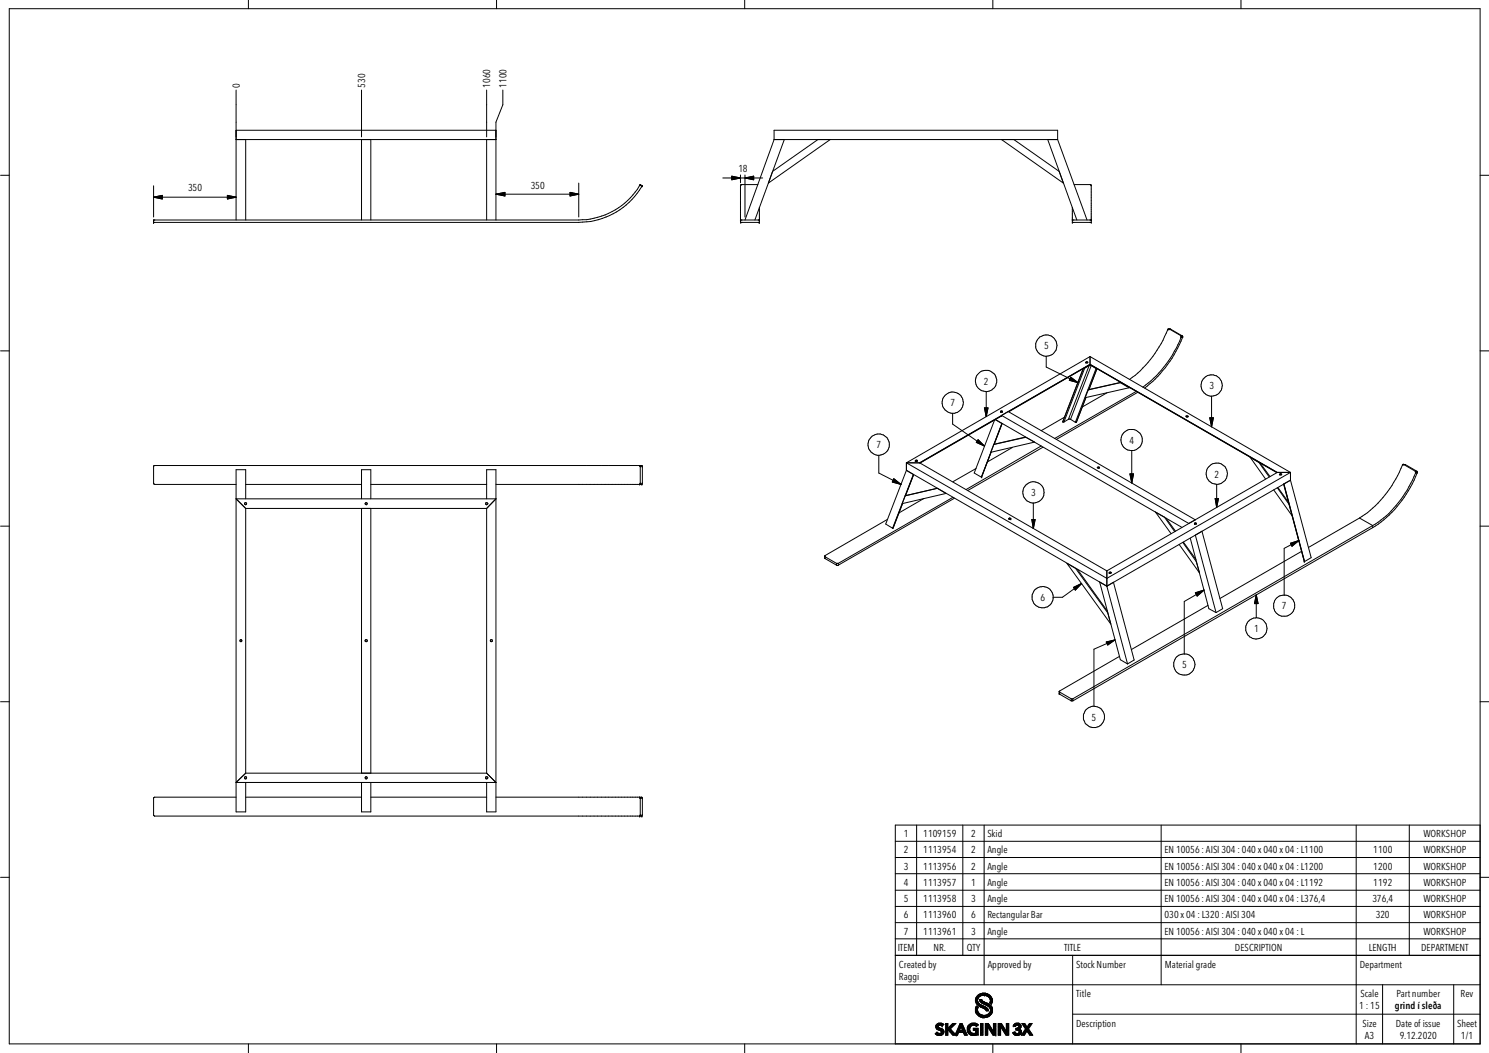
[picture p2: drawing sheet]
<svg xmlns="http://www.w3.org/2000/svg" width="420mm" height="297mm" viewBox="0 0 420 297" stroke-linecap="round" stroke-linejoin="round" font-family="sans-serif">
<g fill="none" stroke="#000" stroke-width=".28">
<path d="M70.1 0v2.5M140.1 0v2.5M210.1 0v2.5M280.2 0v2.5M350.2 0v2.5M2.6 2.5h415v292h-415zM66.6 39.4h73.3M66.6 36.7h73.3M66.6 25.4v36.7M69.3 39.4v22.7M102 25.4v13.2M102 39.4v22.7"/>
<path d="M104.6 39.4v22.7M137.3 25.4v13.2M137.3 39.4v22.7M141.9 25.4v4.1l-2 5v27.6M218.4 39.4h80M218.4 39.4v-2.7h80v2.7M218.4 39.4l-8.2 22.7M221.3 39.4l-8.3 22.7M230.8 39.4l-12.8 8.9-1.2 3.3 17.5-12.2M282.6 39.4l17.4 12.2-1.1-3.3-12.8-8.9M295.6 39.4l8.3 22.7M298.4 39.4l8.3 22.7"/>
<path d="M.2 49.4h2.4M43.3 55.6l2.5-.5v1zM43.3 52.4v8.8M43.3 55.6h23.3M64.2 55.1l2.4 .5-2.4 .5zM139.9 54.8l2.6-.5v1zM139.9 54.8h23.4M160.9 54.3l2.4 .5-2.4 .5zM163.3 51.6v9.6M180.6 52.2h.1M180.7 52.1h.1M180.7 52.1a20.2 20.2 0 0 1-17.4 10h-120"/>
<path d="M180.7 52.1l.5 .3M181.2 52.4h.1M181.2 52.4a20.5 20.5 0 0 1-17.9 10.3h-120M204 50.2h11.2M206.5 49.7l2.4 .5-2.4 .5zM208.9 49.4v2.2M210.2 50.2l2.5-.5v1zM210.2 49.4v11.8M213.9 52.1l-4.9 .1-.1 10.5h5.4M214.3 58.5v4.2M302.6 58.5v4.2M303.1 52.1h4.7l.1 .1v10.5"/>
<path d="M307.8 52.2h.1M417.6 49.4h2.6M43.3 62.1h.1M43.3 62.7h.1M43.3 62.1v.6M208.9 62h.1M208.9 62.1h5.4M209 62.1h.1M209 62.7h.1M214.2 62.1h.1M214.2 62.7h.1M214.3 62.1h.1"/>
<path d="M214.3 62.7h.1M302.6 62.1h.1M302.6 62.7h.1M302.6 62.1h5.3M302.6 62.7h5.3M307.9 62.1h.1M307.9 62.7h.1M307.9 62h.1M.2 99h2.4M329.5 93h.1M329.5 93a31.5 31.5 0 0 1-10.7 14M329.8 92.8h.1"/>
<path d="M330.4 92.9l-.5-.1 3.3 1.9M330.4 92.9l-.8-.1-.1 .2M330.4 92.9l3.2 1.8M333.2 94.7h.1M333.2 94.7h.4M333.2 94.7v.5M333.2 95.2h.5M333.2 95.2a31 31 0 0 1-10.7 14M333.3 95h.1M333.6 94.7h.1M333.6 94.7l.1 .5M333.7 95.2a33.9 33.9 0 0 1-10.7 14.3"/>
<path d="M417.6 99h2.6M268.8 116.6v3l9 6.2M277.8 115.1h1l-.5 2.4zM278.3 110.5v7M280.7 118.4l-5.8 15 2 1.2M280.8 118.4l1.9 1.1-5.8 15.1M280.9 118.3l52.6 30.5M282.4 116.1h.1M282.4 116.2h.5M282.4 116h.5v.2h-.5zM282.6 117.3l-23 13.3M282.6 117.2l1.9-1.1 52.8 30.5-1.9 1.1z"/>
<path d="M282.6 117.2l-.1 .1M282.8 119.5l-2.3 5.9M295.2 100.5v3l9 4.4M299.9 119h.3M300.4 117.7l-6.6 3.8M301.5 118.3h.6M301.5 118.3l-1.3 .7M302.1 118.3l1.3 .8M302.2 106.4l2 1.5-2.5-.6zM303.4 119.1h.3M305.6 104l-5.7 15M305.7 104l-5.8 15"/>
<path d="M305.8 103.9h.3M306.1 103.9l-5.9 15.1M306.3 102.3l.3-.3 .4 .2-.2 .2zM306.4 102.4h.5M306.4 112.2l-2.7 6.9zM307.2 109.9l-.1 .1M307.3 103.1l-1.2 .8M307.3 103.1h.6M307.3 103.1l-5.8 15.2M307.6 102.8h.1M307.6 102.9h.1M307.6 100.6v2.3"/>
<path d="M307.6 102.8l-23 13.3M307.6 102.8l-48.1 27.8M307.6 100.6l-51.8 30M307.6 102.9l-23 13.3M307.6 102.8l52.8 30.5M307.6 100.6l56.5 32.7M307.6 102.9l52.7 30.4M307.9 103.1l1.4 .9M307.9 103.1l-5.8 15.2M309.3 104h.2l-2.3 6M309.3 104l-5.9 15.1M309.5 104.1l-2.3 5.8"/>
<path d="M312.3 110.8l-6.9 4M316.1 107.9l-8.9 2M316.1 107.9l2.5 1.5M316.1 107.9l-9 2.1M318.6 109.4l-12.4 2.8 .9-2.2M318.7 109.3l-.1 .1M320.6 110.4l-23 13.3M321 110.7l-22.9 13.3M334.8 117.6l-.1-.3h.2l.4 .1-.1 .2M334.8 117.6h.4M341.4 117.9h1l-.5 2.5zM341.9 111.8v8.6"/>
<path d="M69.3 136.7h32.7M104.6 136.7h32.7M180.5 131.3h.1M180.5 136.6h.1M180.5 136.6l-.1 .1M180.6 131.3l.1 .2M180.7 131.5h.1M180.7 131.5v5l-.2 .1M181.1 131.3h.1M181.1 136.6h.1M181.1 136.6l.2-.4-.1-4.9-137.9 .1v5.1l.4 .2h22.9M181.1 136.6l-41.2 .1"/>
<path d="M181.2 131.5h.1M181.2 136.5h.1M248 128.4v5l6.2 3.3M252.2 135l2 1.7-2.4-.7zM255.4 139.9l9.1-2.1 2.4 1.4-12.3 2.9zM255.8 130.6h3.7M255.8 130.6v2.1M255.8 130.6l56.5 32.6 51.8-29.9M255.8 132.7l56.5 32.7M255.8 132.7l1.9 1.2-5.8 15.1M255.8 132.7l-5.9 15.1 2 1.2M257.8 133.9l-2.3 5.9 2.3-5.9"/>
<path d="M258.2 130l.3-.2 .4 .2-.2 .1zM258.3 130.1h.5M259.5 130.6l52.8 30.4M264.4 137.8l-9 2.1M275.4 132.2l-6.5 3.7M276 124l1.8 1.8-2.3-1zM276.9 134.5h.1M276.9 134.5v.1M277 134.5h.1M279.6 127.6l-2.7 6.9M280.4 125.4l9.1-2 2.4 1.3-12.3 2.9zM285.7 126.2l-7.1 4.1"/>
<path d="M289.4 123.3l-9 2.1M293.8 125.8l-21.2 12.3M294.3 126.2l-21.2 12.1M309.7 132h.5M309.8 131.7l.5 .2-.4 .2-.3-.2zM318.8 133.7h1.1l-.5 2.5zM319.4 127.1v9.1M343.3 136.7v6.4M352.8 129l4.3 6.1M352.8 129l2.4 1.5M352.8 129h.1M355.2 130.5l2.9 4"/>
<path d="M355.2 130.5h.1M355.6 130.6l2.8 3.9M359.4 138.2l5.2 7.3M360.4 133.3h3.7M360.4 133.3l-48.1 27.7M360.4 137.6l3.3 4.6M360.6 137.5l2.9 4.1M361.1 133.9h.5M361.1 133.9h.4M361.1 133.9l.2-.3 .4 .2-.2 .1M361.3 133.9h.2M362.2 136.6l5.8 21.7"/>
<path d="M362.3 136.6l5.7 21.7M364.1 133.3v2.2M364.1 135.5l-51.8 29.9M364.1 135.5l-1.8 1 5.8 21.9M364.1 135.5l5.9 21.8-1.9 1.1M396 131h.1M396 131l.4 .1M396.1 131.1l-.2-.1a33.8 33.8 0 0 1-10 13.6l-2.3 1.5M396.1 131.1h.5l3.2 1.8M396.1 131.1l3.3 1.8M399.4 132.9h.1M399.4 132.9h.4"/>
<path d="M399.4 132.9v.5M399.4 133.4h.5M399.4 133.4a31.9 31.9 0 0 1-11.3 14.4l-.8 .5M399.8 132.9h.1M399.8 132.9l.1 .3M399.9 133.2h.1M399.9 133.2v.2M399.9 133.4a31.9 31.9 0 0 1-12.6 15.4M.2 148.4h2.4M69.2 141.8l.4 .2-.3 .4-.3-.2zM69.3 140.7v-8.2h-2.7v96.5h2.7v-8.3M69.3 143.4v74.7"/>
<path d="M69.3 143.4l-2.7-2.7h73.3l-2.6 2.7M69.3 143.4h68M102 140.7v-8.2h2.6v8.2M102 143.4v74.7M103.2 141.8l.4 .2-.2 .4-.4-.2zM104.6 143.4v74.7M137.1 141.8l.6 .2-.4 .4-.2-.2zM137.3 140.7v-8.2h2.6v96.5h-2.6v-8.3M137.3 143.4v74.7M232.7 156.8h.1M232.7 157l.1 .1M232.7 156.8l.1 .8"/>
<path d="M232.8 157.6l3.2 1.8M232.8 157.1v.5M232.8 157.1l3.2 1.8M236 158.9h.5M236 158.9v.5M236 159.4h.5M236.5 158.9v.5M250.3 146.6l-17.6 10.2M251.9 149h.1M254.7 142.1l-2.7 6.9zM260.7 140.6l-7.1 4.1M268.9 140.3l-32.4 18.6"/>
<path d="M269.3 140.5l-32.8 18.9M284.6 146.3l.5-.2 .1 .3-.5 .1zM284.7 146.4h.5M285.2 146.4h.1M291.2 146.6h.9l-.5 2.5zM291.6 141.9v7.2M301.1 158.9l2.4 1.5 9.1 12.5 .8 3.1zM329 146.1l2.7 3.8M331.5 149.9l-2.9-4-2.6-1.5 4.4 6.1M333.7 153l3.9 5.4 .9 3.2-5.8-8M333.9 152.9l3.6 4.9M335.9 151.8l5.2 19.9 2 1.1"/>
<path d="M337 147.7h.1M337 147.8h.6M337 147.6h.6v.2h-.5zM337.3 151l1.9-1.1 5.8 21.8-1.9 1.1zM342.9 140.6h.9l-.5 2.5zM364.1 153.2l2.4-.7-1.9 1.6zM366.5 152.5l-4.1 2.2v13.2M367.3 155.5l-23.1 13.3M368 158.3h.1M368 158.3l.1 .1M383.6 146.1l3.7 2.2M383.6 146.1l-14.4 8.3"/>
<path d="M387.3 148.3l-84.5 48.8M387.3 148.3v.5M387.3 148.8l-84.5 48.9M417.6 148.4h2.6M302.9 165.7l2.3-1.1-1.8 1.9zM304 160.6l8.4 11.7M305.2 164.6l-5.4 3.9h-2.6M312.3 161v4.4M312.3 165.4l-2-1.2 5.8 21.9 2.1 1.2M312.3 165.4l1.9-1.1 5.8 21.9-1.8 1.1M312.3 165.4l5.9 21.9M313 161.6l.4 .1 .2-.2-.2-.1-.5 .2h.6"/>
<path d="M337.3 167.2l2.5-.7-2 1.6zM339.8 166.5l-5.6 3.2v14.8M340.9 170.8l-21.6 12.4M354.5 167.8l.5 2.5h-1zM354.5 167.8v6.4M.2 198h2.4M67.9 180.4l.3 .2-.1 .4-.4-.2zM103 180.6l.4-.2 .2 .4-.3 .2zM138.4 180.5h.4l.1 .3-.5 .1zM298.9 195.7h.1M298.9 195.2h.1M298.9 195.7l.1 .1"/>
<path d="M299 195.2v.6M299 195.2l3.2 1.9M299 195.8l3.2 1.9M302.2 197.1h.6M302.2 197.1v.6M302.2 197.7h.6M302.8 197.1v.6M312.2 181.1l2.4-.6-2 1.4zM314.6 180.5l-5.9 2.6v16.1M315.9 185.2l-16.9 9.7-.1 .8M417.6 198h2.6M69.1 219.2h.4l-.1 .5-.3-.1z"/>
<path d="M69.3 218.1l-2.7 2.6h73.3l-2.6-2.6M69.3 218.1h68M103.1 219.2h.4v.5l-.4-.1zM137.1 219.2h.5v.4l-.5 .1zM66.6 224.9h-23l-.3 .1v5l.3 .2h137.5M69.3 224.9h32.7M102 220.7v8.3h2.6v-8.3M104.6 224.9h32.7M139.9 224.9h41.2M180.5 224.9h.1M180.5 230.2h.1M180.5 224.9l.2 .1v5l-.2 .2"/>
<path d="M180.6 225h.1M180.6 230.1h.1M181.1 224.9h.1M181.1 230.2h.1M181.1 224.9l.1 .1M181.2 225h.1M181.2 230.1h.1M181.2 225v5.1M181.2 230.1l-.1 .1M252.6 237.3h165M258.6 232.7v36.8M271.7 232.7v36.8"/>
<path d="M277.7 232.7v45.1M327.6 232.7v45.1M382.7 232.7v61.8M397.7 232.7v36.8M417.6 232.7h-165v61.8M.2 247.5h2.4M252.6 241.9h165M252.6 246.5h165M252.6 251.1h165M252.6 255.7h165M417.6 247.5h2.6M252.6 277.8h165"/>
<path d="M252.6 269.5h165M252.6 260.3h165M252.6 264.8h165M302.7 269.5v25M390.1 277.8v16.7M410.2 277.8v16.7M70.1 294.5v2.5M140.1 294.5v2.5M210.1 294.5v2.5M264.1 289.8l.2 .5M264.1 289.4v.4M264.1 291.8l.4 .2"/>
<path d="M264.3 290.3l.4 .2M264.4 291.2h.1M264.4 291.2l-.5 .5M264.4 291.2l.2 .1M264.4 291.2l-.5 .4 .2 .2M264.5 291.3l-.4 .4M264.5 288.8l-.3 .3M264.5 292l.2 .1M264.6 291.3l-.5 .5M264.6 291.3l.2 .2M264.7 291.4l-.5 .5M264.7 290.5l.5 .2"/>
<path d="M264.7 289.6l-.5 .6M264.7 292.1h.6M264.7 289.6l.1 .2M264.7 289.5v.1M264.8 291.5l-.5 .4M264.8 289.8l-.5 .5M264.8 288.6l-.7 .8M264.8 288.6h.8M264.8 291.5h.6M264.8 289.8l.1 .1M264.9 289.9l-.4 .5M264.9 289.9l.4 .2"/>
<path d="M265 291.5l-.5 .5M265.1 289.9l-.5 .5M265.1 289.2l-1 .9M265.1 288.6l-1 1M265.2 291.5l-.6 .5M265.2 290l-.5 .5M265.2 288.6l-1.1 1.2M265.2 289.1l.4 .1M265.2 289.1l-.1 .1M265.2 290.7h.1M265.3 290.1l-.5 .5M265.3 290.1l.7 .2"/>
<path d="M265.3 290.7l.3 .2M265.4 288.6l-1.3 1.3M265.5 290.1l-.5 .5M265.6 290.9v.5l-.9 .7M265.6 290.2l-.5 .5M265.6 288.6l-.5 .6M265.6 289.2l.2 .3M265.6 288.6l.7 .4M265.8 290.2l-.6 .5M265.8 288.6l-.6 .5M265.8 289.5h.1M265.8 290.2l-.5 .5"/>
<path d="M265.9 288.7l-.5 .5M265.9 291.8l-.6 .3M266 290.3l-.5 .5M266 288.8l-.4 .4M266 290.3l.3 .4M266.1 290.4l-.5 .5M266.1 288.9l-.4 .4M266.2 290.5l-.5 .5M266.3 290.7h.1M266.3 290.7v.8l-.5 .4M266.3 290.7l-1.4 1.4M266.3 290.7l-.7 .6"/>
<path d="M266.3 289l-.5 .4M266.3 289l-.5 .5M266.3 291.3l-.7 .8M266.3 291.1l-1 1M266.3 290.9l-1.2 1.2M266.9 288.7h.1M266.9 288.7h.6M266.9 288.7v3.3M267 288.7l-.1 .2M267.2 288.7l-.3 .4M267.5 290.5v1.5h-.6M267.5 288.7v1.4l1.3-1.4h.9l-1.6 1.5 1.5 1.6"/>
<path d="M267.5 291.8l-.3 .2M267.5 291.6l-.5 .4M267.5 291.4l-.6 .6M267.5 291.3l-.6 .6M267.5 291.1l-.6 .6M267.5 290.8l-.6 .7M267.5 290.7l-.6 .6M267.5 290.5l-.6 .7M267.5 289.9l-.6 .7M267.5 289.7l-.6 .7M267.5 289.6l-.6 .6M267.5 289.4l-.6 .7"/>
<path d="M267.5 289.1l-.6 .8M267.5 289l-.6 .6M267.5 288.8l-.6 .7M267.5 288.7l-.6 .6M267.5 290.5l1.4 1.5M268.2 290.3l-.4 .4M268.3 290.4l-.4 .5M268.4 290.5l-.4 .5M268.5 290.6l-.5 .5M268.6 290.7l-.5 .5M268.6 290.8l-.4 .5M268.7 290.9l-.4 .4"/>
<path d="M268.8 291l-.4 .4M268.9 292h1.3M268.9 291.1l-.4 .5M268.9 288.7l-2 2M269 291.2l-.4 .5M269.1 291.4l-.4 .4M269.1 291.3l-.5 .5M269.1 288.7l-2.2 2.3M269.3 291.5l-.5 .4M269.3 288.7l-1.8 1.8M269.4 291.6l-.5 .4M269.5 291.7l-.4 .3"/>
<path d="M269.5 288.7l-1.9 1.9M269.6 291.8l-.3 .2M269.7 288.7l-2 2M269.8 292h.1M270.3 291.7l-.3 .3M270.4 291.4l-.6 .6M270.8 290.7l-1.3 1.3M270.8 290.7h.8M270.8 290.5l-1.1 1.2M270.9 288.7h.1M270.9 288.7h.5l1.6 3.3h-.8l-.3-.7h-1.4l-.3 .7M270.9 290.2l-1.2 1.2"/>
<path d="M270.9 288.7l-1.3 3.1M271 290.7l-1.3 1.3M271.1 289.9l-1.2 1.2M271.2 290.7l-.6 .6M271.2 289.6l-1.1 1.1M271.2 288.7l-.4 .4M271.2 289.6l-.4 1.1M271.2 289.6l.4 1.1M271.3 290.7l-.5 .6M271.3 288.7l-.7 .7M271.5 290.7l-.6 .6M271.5 288.9l-1.2 1.2"/>
<path d="M271.5 288.7l-1 1M271.6 289l-1.4 1.4M271.7 289.1l-.5 .5M271.7 289.2l-.4 .5M271.8 289.4l-.5 .4M271.9 289.6l-.5 .6M271.9 289.5l-.6 .5M271.9 289.7l-.5 .5M272 290l-.5 .5M272 289.9l-.5 .5M272.1 290.2l-.5 .5M272.2 290.4l-.9 .9"/>
<path d="M272.2 290.2l-1 1.1M272.3 290.5l-.8 .8M272.4 290.8l-.5 .5M272.4 290.7l-.7 .6M272.4 291.1l-.5 .5M272.4 290.9l-.5 .5M272.5 291.2l-.5 .5M272.6 291.3l-.5 .5M272.7 291.6l-.4 .4M272.7 291.4l-.6 .5M272.8 291.7l-.4 .3M272.9 291.9l-.1 .1"/>
<path d="M272.9 291.8l-.3 .2M273 290.9l.2 .4M273 289.8v1.1M273.2 291.3l.1 .2M273.3 291.5l.4 .3M273.6 290.5l-.6 .6M273.6 290.7l-.5 .5M273.6 290.2l-.6 .7M273.7 290.9l-.5 .5M273.7 290.7l-.5 .6M273.7 290.1l-.7 .6M273.7 291.8l.3 .2"/>
<path d="M273.8 291l-.5 .5M273.8 289.7l-.8 1M273.8 288.9l-.7 .6M273.8 291l.3 .3M273.8 289.7l-.2 .5 .2 .8M273.9 291.2l-.5 .4M274 292h.1M274 291.3l-.5 .4M274.1 291.3l-.5 .5M274.1 291.3l.2 .1M274.1 288.7l-1.1 1.1M274.2 291.4l-.5 .4"/>
<path d="M274.3 291.4l-.4 .5M274.3 288.6l-1.3 1.5M274.3 291.4l.2 .1M274.5 291.5l-.5 .5M274.5 289.2l-.7 .5M274.5 289.2l.9 .2M274.6 288.6l-1.6 1.6M274.6 291.5l-.5 .5M274.7 290.1l-.1 .1M274.7 288.6l-1.7 1.8M274.8 291.5l-.6 .6M274.9 288.6l-.7 .7"/>
<path d="M275 291.5l-.6 .6M275 290.1l-.4 .2M275.1 288.6l-.6 .6M275.2 290.1l-.6 .5M275.2 291.4l-.6 .7M275.2 288.6l-.5 .6M275.2 288.6l-1.2 .1-.8 .6-.2 .5M275.2 281.9l.1 .7M275.2 284.4v1l.3 .5M275.2 291.4l-.7 .1M275.2 288.6l.3 .1M275.3 290.1l-.6 .6"/>
<path d="M275.3 282.6l.8 1.1M275.3 281.8l-.1 .1M275.3 290.7l-.1 .7M275.3 290.7h-.7v-.6h1.4v1.7M275.5 290.1l-.6 .6M275.5 288.7l-.6 .5M275.5 285.9l.7 .7M275.5 288.7l.4 .3M275.6 283.8l.5 .3-.3 .5M275.6 283.8l-.2 .3M275.6 283.8l-.4 .6M275.7 290.1l-.6 .6"/>
<path d="M275.7 288.8l-.5 .5M275.7 288.9l-.4 .5M275.7 283.9l-.5 .5M275.8 290.1l-.5 .6M275.8 285.1l-.5 .5M275.8 284.9l-.5 .6M275.8 284.7l-.6 .6M275.8 284.6l-.6 .6M275.8 284l-.6 .6M275.8 282.3l-.4 .5M275.8 282.1l-.5 .5M275.8 284.6l.2 .9"/>
<path d="M275.9 289l-.5 .4M275.9 285.4l-.4 .4M275.9 285.2l-.5 .5M275.9 284.1l-.7 .7M275.9 282.6l-.4 .4M275.9 282.4l-.5 .6M275.9 281.9l-.7 .6M275.9 282.4v.2M275.9 282.6l.2 .2M275.9 289l.1 .1M276 291.8h.1M276 289.1h.1"/>
<path d="M276 291.8l-.1 .1M276 291.6l-.3 .4M276 291.4l-.6 .7M276 291.3l-.8 .8M276 291.1l-1 1M276 290.9l-1.3 1.2M276 290.7l-.7 .6M276 290.5l-.7 .7M276 290.3l-.7 .7M276 290.2l-.7 .5M276 289.1l-.5 .4M276 285.5l-.5 .4"/>
<path d="M276 284.1l-.8 .9M276 282.7l-.4 .4M276 285.5l.2 .2M276 291.8l-.9 .3-1-.1M276 289.1l-.4 .5-.2-.2M276.1 285.6l-.4 .5M276.1 282.8l-.4 .5M276.1 281.5l-.3 .5 .1 .4M276.1 281.5l-.9 .9M276.1 282.8l.2 .2M276.1 283.7l.7 .4M276.2 285.7l-.5 .5"/>
<path d="M276.2 283l-.5 .4M276.2 286.6l.2 .2M276.2 285.7l.3 .4M276.3 285.8l-.6 .5M276.3 283l-.5 .5M276.3 283l.1 .2M276.3 285.9l-.4 .4M276.3 283.1l-.4 .4M276.4 286l-.4 .4M276.4 283.2l-.4 .4M276.4 280.4l-1 1M276.4 286.8l.3 .1"/>
<path d="M276.4 283.2l.3 .2M276.5 286.1l-.4 .4M276.5 283.3l-.4 .4M276.5 286.1l.9 .3M276.5 282.4l1 .8M276.6 281.9l-.2 .2M276.7 288.7h.1M276.7 288.7h.7v3.3h-.7M276.7 286.2l-.5 .4M276.7 283.4l-.4 .4M276.7 286.9l.4 .1M276.7 283.4l.8 .4"/>
<path d="M276.7 288.7v3.3M276.8 286.3l-.5 .4M276.8 283.5l-.5 .4M276.8 281.9l-.4 .4M276.8 280.2l-1.5 1.6M276.8 284.1l1 .5M276.8 288.7l-.1 .2M276.8 283.5l-.4 .5M276.9 286.3l-.5 .5M276.9 281.9l-.4 .5M276.9 280.8a2.04 2.04 0 0 1 2.2 .6M276.9 280.8l-.8 .7"/>
<path d="M277 286.3l-.5 .6M277 283.5l-.4 .6M277 282l-.4 .5M277 280.2l-1.8 1.7M277 282l-.6-.1 .1 .5M277 282l.2 .3M277.1 288.7l-.4 .4M277.1 282.2l-.4 .4M277.1 287h.3M277.2 286.3l-.5 .6M277.2 283.6l-.5 .5M277.2 282.3l-.4 .4"/>
<path d="M277.2 282.3l.2 .1M277.3 288.7l-.6 .5M277.3 283.6l-.5 .5M277.3 282.4l-.5 .4M277.3 280.2l-2.1 2M277.4 287h.1M277.4 291.6l-.6 .4M277.4 291.9l-.1 .1M277.4 291.8l-.3 .2M277.4 291.3l-.7 .7M277.4 291.2l-.7 .6M277.4 291l-.7 .7"/>
<path d="M277.4 290.8l-.7 .7M277.4 290.7l-.7 .6M277.4 290.4l-.7 .7M277.4 290.2l-.7 .7M277.4 290.1l-.7 .6M277.4 289.9l-.7 .7M277.4 289.7l-.7 .7M277.4 289.5l-.7 .7M277.4 289.3l-.7 .7M277.4 289.1l-.7 .7M277.4 289l-.7 .6M277.4 288.8l-.7 .6"/>
<path d="M277.4 286.4l-.6 .5M277.4 282.4l-.5 .5M277.4 287h.5M277.4 282.4l.1 .1M277.4 286.4h.1M277.4 283.7l-.5 .5M277.4 280.2l-.9 .9M277.4 286.4h.6M277.5 286.4l-.6 .5M277.5 283.8l-.4 .4M277.5 282.5l-.5 .5M277.5 283.2l.3 .1"/>
<path d="M277.5 282.5l.3 .1M277.5 283.8l.3 .1M277.6 282.5l-.4 .5M277.6 280.2l-.7 .6M277.7 286.4l-.6 .6M277.7 283.8l-.5 .5M277.8 283.9l-.4 .4M277.8 282.6l-.5 .5M277.8 280.2l-.6 .6M277.8 283.3l.7 .3M277.8 282.6l.2 .2M277.8 283.9l.1 .1"/>
<path d="M277.8 284.6h.1M277.9 280.8h.1M277.9 286.4l-.6 .6M277.9 282.7l-.5 .4M277.9 280.2h.1M277.9 284l-.5 .4M277.9 280.2a2.2 2.2 0 0 0-2.6 1.6M277.9 287h.3M277.9 284l.6 .3M277.9 284.6l.3 .3M277.9 280.2l1.1 .4M278 292h.7v-2.4l1.5 2.4"/>
<path d="M278 286.4l-.6 .6M278 284.1l-.4 .4M278 282.8l-.5 .4M278 280.2l-.6 .6M278 282.8l.5 .2M278.1 284.1l-.4 .5M278.1 282.8l-.4 .5M278.1 280.2l-.5 .6M278.2 288.7l-.2 .1M278.2 284.9l.1 .2M278.3 286.3l-.7 .8M278.3 284.1l-.5 .5"/>
<path d="M278.3 282.9l-.5 .4M278.3 280.2l-.5 .6M278.4 288.7l-.4 .4M278.4 284.2l-.5 .4M278.4 283l-.5 .4M278.5 284.3l-.5 .4M278.5 280.2l-.6 .6M278.5 283.6l.4 .3M278.5 284.3l.4 .6M278.5 288.7l-.5 .5M278.5 284.4l-.4 .4M278.5 283l-.5 .5"/>
<path d="M278.5 280.3l-.4 .5M278.5 283l.5 .2a1.71 1.71 0 0 1 1.1 1.4M278.6 286.2l-.8 .9M278.6 284.5l-.4 .4M278.6 283l-.4 .5M278.7 291.8l-.2 .2M278.7 291.7l-.3 .3M278.7 291.5l-.5 .5M278.7 291.3l-.7 .7M278.7 291.2l-.7 .6M278.7 290.9l-.7 .7M278.7 290.7l-.7 .7"/>
<path d="M278.7 290.6l-.7 .7M278.7 290.4l-.7 .7M278.7 290.2l-.7 .7M278.7 290l-.7 .7M278.7 289.8l-.7 .7M278.7 284.6l-.4 .5M278.7 280.4l-.4 .4M278.8 288.7l-.8 .7M278.8 284.7l-.4 .5M278.8 283l-.5 .5M278.8 280.4l-.4 .5M278.9 288.7h.1"/>
<path d="M278.9 288.7h-.9v3.3M278.9 288.7l-.9 .9M278.9 285.1l-.2 .1M278.9 284.9l-.4 .3M278.9 283.1l-.4 .5M278.9 283.9l.4 .4M278.9 284.9v.3l-.6-.1M278.9 288.7l1.4 2.3M279 288.9l-1 .8M279 280.5l-.5 .4M279 289l-1 .9M279 283.2l-.5 .5"/>
<path d="M279 280.6l-.4 .4M279 280.6l.3 .2M279.1 289.1l-1.1 1.1M279.1 283.3l-.4 .4M279.1 281.4l.2 .3M279.2 289.1l-1.2 1.2M279.2 283.4l-.4 .4M279.2 280.7l-.5 .4M279.3 289.4l-.4 .5M279.3 289.3l-.5 .4M279.3 283.5l-.4 .4M279.3 280.8l-.4 .4"/>
<path d="M279.3 281.7l.2 .7M279.3 284.3l.2 .3M279.3 280.8l.2 .1M279.4 289.6l-.4 .4M279.4 280.8l-.4 .5M279.5 289.6l-.5 .5M279.5 284.6a1.5 1.5 0 0 1-1.5 1.8M279.5 283.5l-.5 .5M279.5 282.4l-.1 .3M279.5 280.9l-.5 .4M279.5 280.9l.2 .4M279.6 289.7l-.6 .5"/>
<path d="M279.6 283.6l-.6 .5M279.6 281l-.5 .4M279.6 289.9l-.5 .4M279.6 283.7l-.4 .4M279.6 281.1l-.4 .4M279.7 290l-.5 .4M279.7 283.8l-.4 .5M279.7 281.3l-.4 .4M279.7 281.3a1.62 1.62 0 0 1 0 2M279.8 290.2l-.4 .5M279.8 290.1l-.5 .5M279.8 285.9l-.7 .8"/>
<path d="M279.8 284l-.5 .4M279.8 283.2l-.1 .1M279.8 281.4l-.4 .5M279.8 281.3l-.5 .5M279.8 285.9l-.6 .7-1 .4M279.9 290.3l-.4 .4M279.9 284.1l-.4 .5M279.9 284.1l-.5 .4M279.9 281.6l-.5 .5M280 290.4l-.4 .5M280 285.6l-1.3 1.3M280 284.3l-.5 .5"/>
<path d="M280 282.9l-.4 .3M280 281.9l-.5 .5M280 281.8l-.5 .5M280.1 290.7l-.5 .5M280.1 290.6l-.5 .4M280.1 284.6v1l-.3 .3M280.1 285.3l-1.6 1.6M280.1 285.1l-1.9 1.9M280.1 284.9l-2.2 2.1M280.1 284.7l-.7 .8M280.1 284.6l-.6 .6M280.1 284.4l-.6 .6"/>
<path d="M280.1 282.6l-.5 .5M280.1 282.4l-.7 .6M280.1 282.2l-.8 .8M280.1 282l-.9 .9 .5 .4M280.2 294.5v2.5M280.2 290.7l-.5 .6M280.2 292h.8M280.2 290.9l-.4 .4M280.3 291l-.4 .5M280.4 288.7l-.1 .1M280.6 288.7l-.3 .3M280.8 288.7l-.5 .4"/>
<path d="M281 292h.1M281 288.7h-.7v2.3M281 291.8l-.2 .2M281 291.6l-.4 .4M281 291.4l-.6 .6M281 291.3l-.8 .7M281 291.1l-.8 .8M281 290.9l-.9 .9M281 290.7l-1 1M281 290.5l-1.1 1.1M281 290.3l-.7 .7M281 290.2l-.7 .6"/>
<path d="M281 290l-.7 .7M281 289.7l-.7 .7M281 289.6l-.7 .6M281 289.4l-.7 .7M281 289.2l-.7 .7M281 289.1l-.7 .5M281 288.9l-.7 .6M281 288.7l-.7 .6M281 288.7v3.3M281.9 288.7l-.2 .2M282.1 288.7l-.4 .4M282.3 288.7l-.6 .5"/>
<path d="M282.4 291.9l-.1 .1M282.4 291.8l-.3 .2M282.4 291.6l-.5 .4M282.4 291.4l-.7 .6M282.4 291.2l-.7 .6M282.4 291l-.7 .7M282.4 290.8l-.7 .7M282.4 290.7l-.7 .6M282.4 290.4l-.7 .7M282.4 290.2l-.7 .7M282.4 290.1l-.7 .6M282.4 289.9l-.7 .7"/>
<path d="M282.4 289.7l-.7 .7M282.4 288.7l-.7 .8M282.6 288.9l-.9 .9M282.6 288.8l-.9 .8M282.7 289l-1 1M282.8 289.1l-1.1 1.1M282.9 289.2l-.5 .4M282.9 289.3l-.5 .5M283 289.5l-.5 .4M283.1 289.6l-.4 .6M283.1 289.6l-.5 .4M283.2 289.8l-.4 .4"/>
<path d="M283.3 289.9l-.4 .5M283.4 290l-.5 .5M283.5 290.2l-.6 .4M283.5 290.2l-.5 .5M283.6 290.5l-.4 .4M283.6 290.4l-.5 .4M283.7 290.6l-.4 .5M283.8 290.7l-.4 .5M283.9 290.8l-.5 .5M284.1 288.7l-.1 .1M284.3 288.7l-.3 .4M284.5 288.7l-.5 .5"/>
<path d="M284.6 288.7v3.3h-.7l-1.5-2.4v2.4h-.7M284.6 288.7h-.6v2.3l-1.4-2.3h-.9v3.3M284.6 291.8l-.1 .2M284.6 291.7l-.3 .3M284.6 291.5l-.5 .5M284.6 291.3l-.6 .7M284.6 291.2l-.8 .7M284.6 290.9l-.8 .9M284.6 290.7l-.9 1.1M284.6 290.6l-1 1.1M284.6 290.4l-1.1 1.1M284.6 290.2l-1.1 1.2"/>
<path d="M284.6 290l-.6 .7M284.6 289.8l-.6 .7M284.6 289.6l-.6 .7M284.6 289.5l-.6 .7M284.6 289.3l-.6 .6M284.6 289.1l-.6 .6M284.6 288.9l-.6 .7M284.6 288.7l-.6 .7M285.8 291.3h.1M285.8 291.3l.2 .4M285.9 289.4h.1M286 291.7l.2 .1"/>
<path d="M286.1 291.2l-.2 .2M286.2 291.8l.2 .2M286.3 291.1l-.4 .4M286.4 291.2l-.4 .5M286.4 291.2l.1 .1M286.4 291.2l-.6 .1M286.4 292l.3 .1M286.5 291.3l-.4 .5M286.5 288.7l-.5 .5M286.5 291.3l.2 .2M286.6 291.4l-.4 .4M286.7 290.1h.1"/>
<path d="M286.7 291.5l-.5 .4M286.7 290.1v.5M286.7 290.6h.4M286.7 291.5h.1M286.8 288.6l-.8 .9M286.8 289.2l-.2 .4-.7-.2M286.8 291.5l-.4 .5M286.8 289.1h.2M286.8 291.5l.2 .1M286.9 290.1l-.2 .1M287 291.6l-.5 .4M287 288.6l-.8 .9"/>
<path d="M287 289.1l.3 .1M287.1 290l-.4 .4M287.1 290l-.4 .1M287.1 290.6l.1 .1M287.2 291.5l-.5 .6M287.2 288.6l-1 1M287.2 290.7h.1M287.3 289.2l.1 .1M287.3 288.6l-.9 1M287.3 290.7l.3 .5M287.4 291.4h.1M287.4 289.4l.1 .3-.4 .3"/>
<path d="M287.4 289.3v.1M287.5 288.6l-.5 .5M287.6 288.7l-.4 .4M287.6 291.2l-.6 .4M287.7 290.3l.4 .4M287.8 288.8l-.5 .4M287.9 290.4l-.5 .3M287.9 288.9l-.5 .4M287.9 291.8l-1.2 .3M287.9 290.4l-.4 .4M287.9 289l.2 .8-.8 .9M287.9 289l-.5 .4"/>
<path d="M287.9 289l-.5-.4h-.7l-.8 .8M288 290.6l-.4 .4M288 289.1l-.5 .5M288.1 291.6l-.3 .3M288.1 290.7l-.5 .5M288.1 289.7l-.9 1M288.1 289.5l-1 1.1M288.1 289.4l-1.2 1.2M288.1 289.2l-1.4 1.4M288.1 290.7h.1M288.2 291.3l-.8 .8M288.2 291.1l-1 1"/>
<path d="M288.2 290.9l-1.2 1.2M288.2 290.7l-1.4 1.4M288.2 290.7l-.2 1M288.6 288.7l-.2 .2M288.8 288.7l-.3 .3M289 288.7l-.4 .4M289.1 288.7h-.7l1 1.5-1.2 1.8h.8l.8-1.2M289.1 288.7l-.4 .4M289.1 288.7l.7 1M289.2 291.8l-.2 .2M289.2 288.8l-.5 .5M289.3 288.9l-.5 .5"/>
<path d="M289.4 289.1l-.5 .4M289.5 291.3l-.7 .7M289.5 289.2l-.5 .5M289.5 289.1l-.5 .5M289.5 289.4l-.4 .4M289.6 289.5l-.4 .4M289.7 290.9l-1.1 1.1M289.7 289.6l-.4 .5M289.8 289.7l-.5 .5M290.2 290.4l-.4 .4M290.2 290.2l-1.8 1.8M290.3 290.5l-.4 .4"/>
<path d="M290.4 290.6l-.4 .5M290.5 288.7h.1M290.5 288.7h.7l-1 1.5 1.2 1.8h-.8l-.8-1.2M290.5 290.7l-.5 .5M290.5 288.7l-.7 1M290.6 290.8l-.5 .5M290.6 289.6l-2.3 2.3M290.6 290.9l-.5 .5M290.6 288.7l-.5 .4M290.7 291.2l-.4 .4M290.7 291l-.5 .5M290.8 291.3l-.4 .5"/>
<path d="M290.8 288.7l-.9 .9M290.9 291.3l-.4 .5M290.9 289.1l-2.3 2.3M291 291.4l-.5 .5M291 288.7l-1.7 1.7M291.1 291.6l-.5 .4M291.2 291.7l-.4 .3M291.2 288.7l-2.2 2.2M291.2 291.8l-.2 .2M291.3 291.9l-.1 .1M302.7 286.1h114.9M350.2 294.5v2.5"/>
<circle cx="295.2" cy="97.5" r="2.97"/>
<circle cx="268.8" cy="113.6" r="2.98"/>
<circle cx="278.3" cy="107.4" r="3"/>
<circle cx="341.9" cy="108.7" r="3"/>
<circle cx="248" cy="125.4" r="3"/>
<circle cx="291.6" cy="138.9" r="3"/>
<circle cx="319.3" cy="124.1" r="3"/>
<circle cx="343.4" cy="133.6" r="3"/>
<circle cx="294.2" cy="168.4" r="3"/>
<circle cx="354.5" cy="177.3" r="3"/>
<circle cx="362.3" cy="170.9" r="3"/>
<circle cx="334.2" cy="187.4" r="3"/>
<circle cx="308.7" cy="202.3" r="3"/>
</g>
<g fill="#000">
<path d="M43.3 55.6l2.5-.5v1zM64.2 55.1l2.4 .5-2.4 .5zM139.9 54.8l2.6-.5v1zM160.9 54.3l2.4 .5-2.4 .5zM206.5 49.7l2.4 .5-2.4 .5zM210.2 50.2l2.5-.5v1zM277.8 115.1h1l-.5 2.4zM302.2 106.4l2 1.5-2.5-.6zM341.4 117.9h1l-.5 2.5zM252.2 135l2 1.7-2.4-.7zM276 124l1.8 1.8-2.3-1zM318.8 133.7h1.1l-.5 2.5z"/>
<path d="M291.2 146.6h.9l-.5 2.5zM342.9 140.6h.9l-.5 2.5zM364.1 153.2l2.4-.7-1.9 1.6zM302.9 165.7l2.3-1.1-1.8 1.9zM337.3 167.2l2.5-.7-2 1.6zM354.5 167.8l.5 2.5h-1zM312.2 181.1l2.4-.6-2 1.4z"/>
</g>
<g font-size="2.8">
<text x="67.7" y="24.7" transform="rotate(-90 67.7 24.7)">0</text>
<text x="103" y="24.7" transform="rotate(-90 103 24.7)">530</text>
<text x="138.3" y="24.7" transform="rotate(-90 138.3 24.7)">1060</text>
<text x="142.9" y="24.7" transform="rotate(-90 142.9 24.7)">1100</text>
<text x="149.8" y="53.3">350</text>
<text x="208.4" y="48.6">18</text>
<text x="53.1" y="54">350</text>
<text x="294.6" y="98.6">5</text>
<text x="277.6" y="108.5">2</text>
<text x="341.3" y="109.8">3</text>
<text x="268.2" y="114.6">7</text>
<text x="318.7" y="125.1">4</text>
<text x="247.3" y="126.5">7</text>
<text x="342.7" y="134.7">2</text>
<text x="291" y="140">3</text>
<text x="293.6" y="169.5">6</text>
<text x="361.7" y="171.9">7</text>
<text x="353.9" y="178.3">1</text>
<text x="333.6" y="188.5">5</text>
<text x="308" y="203.3">5</text>
<text x="255" y="236.1">1</text>
<text x="260.5" y="236.1">1109159</text>
<text x="274.1" y="236.1">2</text>
<text x="278.6" y="236.1">Skid</text>
<text x="401.6" y="236.1">WORKSHOP</text>
<text x="255" y="240.7">2</text>
<text x="255" y="245.3">3</text>
<text x="260.5" y="240.7">1113954</text>
<text x="260.5" y="245.3">1113956</text>
<text x="274.1" y="240.7">2</text>
<text x="274.1" y="245.3">2</text>
<text x="278.6" y="240.7">Angle</text>
<text x="278.6" y="245.3">Angle</text>
<text x="328.6" y="240.7">EN 10056 : AISI 304 : 040 x 040 x 04 : L1100</text>
<text x="328.6" y="245.3">EN 10056 : AISI 304 : 040 x 040 x 04 : L1200</text>
<text x="387.5" y="240.7">1100</text>
<text x="387.5" y="245.3">1200</text>
<text x="401.6" y="240.7">WORKSHOP</text>
<text x="401.6" y="245.3">WORKSHOP</text>
<text x="255" y="249.9">4</text>
<text x="260.5" y="249.9">1113957</text>
<text x="274.1" y="249.9">1</text>
<text x="278.6" y="249.9">Angle</text>
<text x="328.6" y="249.9">EN 10056 : AISI 304 : 040 x 040 x 04 : L1192</text>
<text x="387.5" y="249.9">1192</text>
<text x="401.6" y="249.9">WORKSHOP</text>
<text x="255" y="254.4">5</text>
<text x="260.5" y="254.4">1113958</text>
<text x="274.1" y="254.4">3</text>
<text x="278.6" y="254.5">Angle</text>
<text x="328.6" y="254.4">EN 10056 : AISI 304 : 040 x 040 x 04 : L376,4</text>
<text x="387.3" y="254.4">376,4</text>
<text x="401.6" y="254.4">WORKSHOP</text>
<text x="255" y="259">6</text>
<text x="255" y="263.7">7</text>
<text x="260.5" y="259.1">1113960</text>
<text x="260.5" y="263.7">1113961</text>
<text x="274.1" y="259">6</text>
<text x="274.1" y="263.7">3</text>
<text x="278.6" y="259.1">Rectangular Bar</text>
<text x="278.6" y="263.7">Angle</text>
<text x="328.6" y="259.1">030 x 04 : L320 : AISI 304</text>
<text x="328.6" y="263.7">EN 10056 : AISI 304 : 040 x 040 x 04 : L</text>
<text x="388.2" y="259.1">320</text>
<text x="401.6" y="259.1">WORKSHOP</text>
<text x="401.6" y="263.7">WORKSHOP</text>
<text x="253.3" y="268.2">ITEM</text>
<text x="263.4" y="268.2">NR.</text>
<text x="272.8" y="268.2">QTY</text>
<text x="300.3" y="268.2">TITLE</text>
<text x="348.5" y="268.2">DESCRIPTION</text>
<text x="386.2" y="268.2">LENGTH</text>
<text x="401" y="268.2">DEPARTMENT</text>
<text x="253.6" y="273">Created by</text>
<text x="278.7" y="273">Approved by</text>
<text x="303.7" y="273">Stock Number</text>
<text x="328.7" y="273">Material grade</text>
<text x="383.7" y="273">Department</text>
<text x="253.6" y="276.4">Raggi</text>
<text x="303.7" y="281.3">Title</text>
<text x="383.9" y="281.3">Scale</text>
<text x="394" y="281.3">Part number</text>
<text x="412.1" y="281.3">Rev</text>
<text x="383.5" y="284.6">1 : 15</text>
<text x="393.6" y="284.6">grind í sleða</text>
<text x="303.7" y="289.6">Description</text>
<text x="384.5" y="289.6">Size</text>
<text x="385.1" y="293">A3</text>
<text x="393.9" y="289.6">Date of issue</text>
<text x="395" y="293">9.12.2020</text>
<text x="411.1" y="289.6">Sheet</text>
<text x="412.2" y="293">1/1</text>
</g>
</svg>
